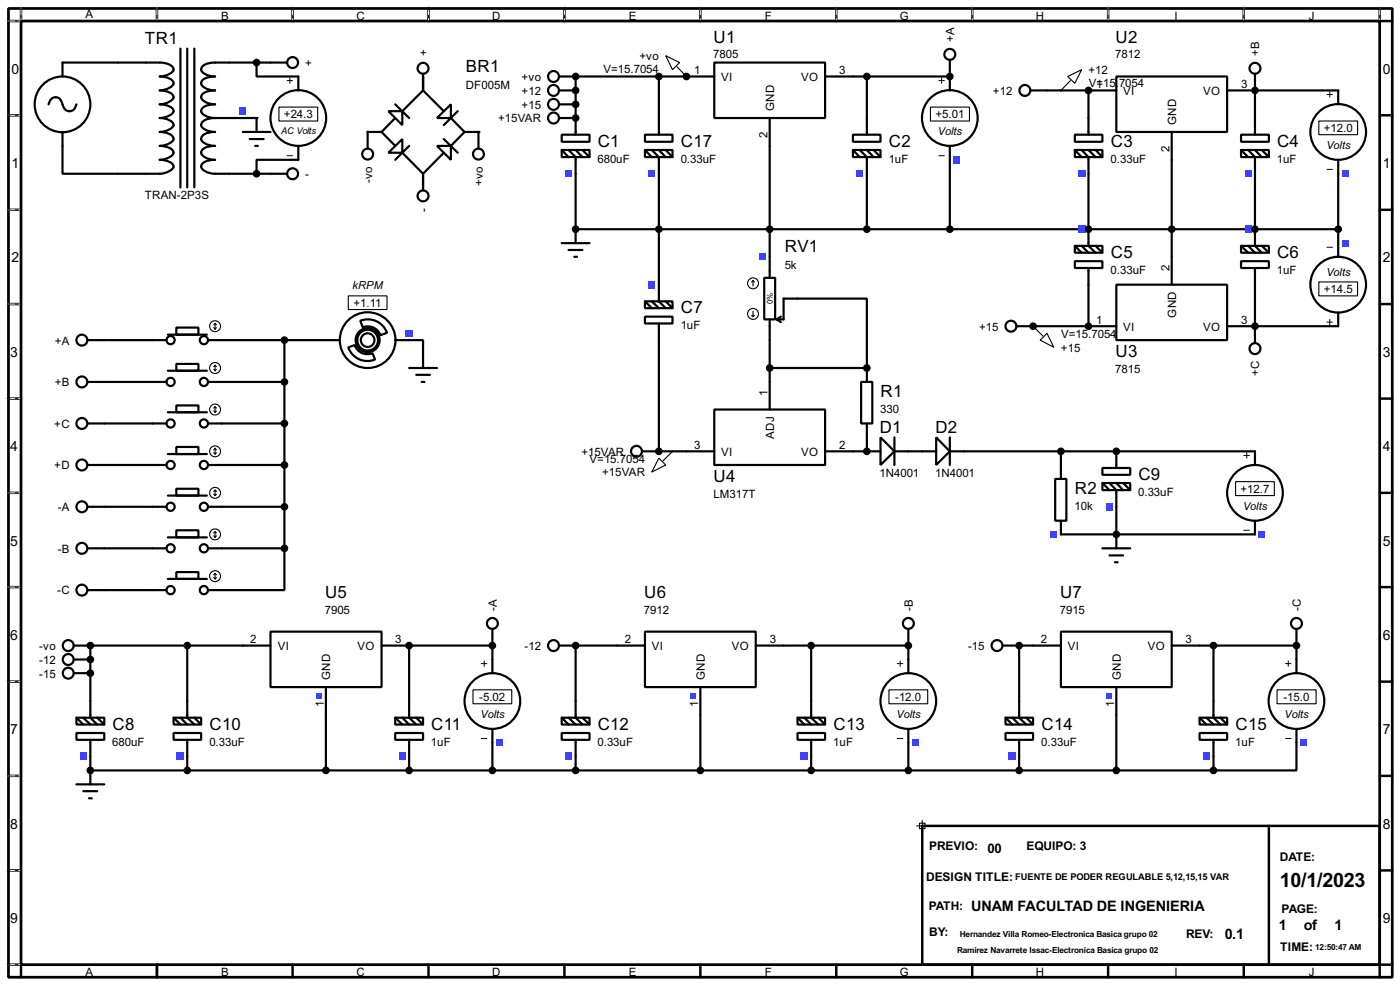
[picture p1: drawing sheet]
<svg xmlns="http://www.w3.org/2000/svg" width="256mm" height="180mm" viewBox="0 0 256 180" stroke-linecap="round" stroke-linejoin="round" font-family="sans-serif">
<path d="M1.6 1.6h253.5v177.3h-253.5zM3.9 3.9h248.9v172.7h-248.9z" fill="none" stroke="#000" stroke-width=".5"/>
<g fill="none" stroke="#000" stroke-width=".45">
<path d="M3.9 1.6v2.3h-2.3M28.8 1.6v2.3M53.6 1.6v2.3M78.5 1.6v2.3M103.4 1.6v2.3M128.3 1.6v2.3M153.2 1.6v2.3M178.1 1.6v2.3M203 1.6v2.3M227.9 1.6v2.3M252.8 1.6v2.3h2.3M1.6 21.1h2.3"/>
<path d="M1.6 38.4h2.3M252.8 21.1h2.3M252.8 38.4h2.3M1.6 55.7h2.3M252.8 55.7h2.3M1.6 73h2.3M252.8 73h2.3M1.6 90.2h2.3M252.8 90.2h2.3M1.6 107.5h2.3M252.8 107.5h2.3M1.6 124.8h2.3"/>
<path d="M252.8 124.8h2.3M1.6 142h2.3M1.6 159.3h2.3M169 151.2h83.8v25.4h-83.8zM232.5 151.2v25.4M252.8 142h2.3M252.8 159.3h2.3M1.6 176.6h2.3v2.3M28.8 176.6v2.3M53.6 176.6v2.3M78.5 176.6v2.3M103.4 176.6v2.3"/>
<path d="M128.3 176.6v2.3M153.2 176.6v2.3M178.1 176.6v2.3M203 176.6v2.3M227.9 176.6v2.3M255.1 176.6h-2.3v2.3"/>
</g>
<g fill="none" stroke="#fff" stroke-width=".18">
<path d="M1.3 3.9h2.3M3.9 1.3v2.3M28.8 1.3v2.3M53.6 1.3v2.3M78.5 1.3v2.3M103.4 1.3v2.3M128.3 1.3v2.3M153.2 1.3v2.3M178.1 1.3v2.3M203 1.3v2.3M227.9 1.3v2.3M252.8 1.3v2.3"/>
<path d="M1.3 21.1h2.3M1.3 38.4h2.3M1.3 55.7h2.3M1.3 73h2.3M1.3 90.2h2.3M1.3 107.5h2.3M1.3 124.8h2.3M1.3 142h2.3M1.3 159.3h2.3M1.3 176.6h2.3"/>
</g>
<g fill="none" stroke="#000" stroke-width=".18" stroke-dasharray=".5 1">
<path d="M1.3 3.9h2.3M3.9 1.3v2.3M28.8 1.3v2.3M53.6 1.3v2.3M78.5 1.3v2.3M103.4 1.3v2.3M128.3 1.3v2.3M153.2 1.3v2.3M178.1 1.3v2.3M203 1.3v2.3M227.9 1.3v2.3M252.8 1.3v2.3"/>
<path d="M1.3 21.1h2.3M1.3 38.4h2.3M1.3 55.7h2.3M1.3 73h2.3M1.3 90.2h2.3M1.3 107.5h2.3M1.3 124.8h2.3M1.3 142h2.3M1.3 159.3h2.3M1.3 176.6h2.3"/>
</g>
<path d="M167.9 151.2h2.1M168.5 150.7h1v1h-1zM169 150.2v2" fill="none" stroke="#000" stroke-width=".2"/>
<g fill="#000">
<circle cx="47" cy="11.5" r=".2"/>
<circle cx="105.5" cy="19.1" r=".2"/>
<circle cx="105.5" cy="16.6" r=".2"/>
<circle cx="105.5" cy="14" r=".2"/>
<circle cx="125.8" cy="14" r=".2"/>
<circle cx="174" cy="14" r=".2"/>
<circle cx="199.4" cy="16.6" r=".2"/>
<circle cx="229.9" cy="16.6" r=".2"/>
<circle cx="47" cy="31.8" r=".2"/>
<circle cx="47" cy="21.6" r=".2"/>
<circle cx="67.4" cy="24.2" r=".2"/>
<circle cx="87.7" cy="24.2" r=".2"/>
<circle cx="105.5" cy="21.6" r=".2"/>
<circle cx="105.5" cy="42" r=".2"/>
<circle cx="189.3" cy="59.7" r=".2"/>
<circle cx="199.4" cy="42" r=".2"/>
<circle cx="199.4" cy="59.7" r=".2"/>
<circle cx="229.9" cy="42" r=".2"/>
<circle cx="229.9" cy="59.7" r=".2"/>
<circle cx="158.8" cy="67.4" r=".2"/>
<circle cx="120.7" cy="82.6" r=".2"/>
<circle cx="158.8" cy="82.6" r=".2"/>
<circle cx="204.5" cy="82.6" r=".2"/>
<circle cx="204.5" cy="97.8" r=".2"/>
<circle cx="16.6" cy="118.2" r=".2"/>
<circle cx="75" cy="118.2" r=".2"/>
<circle cx="90.2" cy="118.2" r=".2"/>
<circle cx="105.5" cy="118.2" r=".2"/>
<circle cx="166.4" cy="118.2" r=".2"/>
<circle cx="186.7" cy="118.2" r=".2"/>
<circle cx="237.5" cy="118.2" r=".2"/>
<circle cx="16.6" cy="120.7" r=".2"/>
<circle cx="16.6" cy="123.2" r=".2"/>
<circle cx="16.6" cy="141" r=".2"/>
</g>
<g fill="none" stroke="#000" stroke-width=".4">
<path d="M8.9 19.1a1.28 1.28 0 0 1 1.3-1.3 1.28 1.28 0 0 1 1.3 1.3 1.28 1.28 0 0 0 1.2 1.3 1.28 1.28 0 0 0 1.3-1.3M21.6 11.5h-10.1v2.5M52.6 11.5h-5.6v2.5h7.7M72.4 19.1l2.6 2.5M77.5 13.5v3.1M77.5 16.6l-3.8 3.8M77.5 16.6l3.8 3.8M102.4 14h23.4M105.5 14v10.7M120.7 14v7.6M156.3 14h17.7M158.8 14v7.6"/>
<path d="M191.8 16.6h7.6v5M245.2 16.6h-15.3v5M11.5 24.2v7.6h10.1M54.7 29.3h-7.7v2.5h5.6M69.9 24.2h-2.5v3M69.9 24.2l2.5 2.5M71.2 20.4h2.5v2.5zM71.2 28l2.5-2.5v2.5zM72.4 21.6l-2.5 2.6M73.7 28l3.8 3.8M75 26.7l-2.6 2.6M77.5 31.8v3.1"/>
<path d="M80.1 26.7h2.5v2.6zM80.1 21.6l2.5-2.5v2.5zM81.3 25.5l2.6 2.5M81.3 28l-3.8 3.8M82.6 21.6l2.5 2.6M83.9 20.4l-2.6 2.5M85.1 24.2h2.6v3M85.1 24.2l-2.5 2.5M102.9 24.7h5.1v1.3h-5.1zM102.9 27.5h5.1v1.3h-5.1zM102.9 27.5l1.3 1.3M104.2 27.5l1.3 1.3v13.2h139.7"/>
<path d="M105.5 27.5l1.2 1.3M106.7 27.5l1.3 1.3M120.7 31.8v20.3M141 26.7v20.3M158.8 31.8v10.2M174 29.3v12.7M199.4 31.8v10.2M214.7 29.3v17.7M229.9 31.8v10.2M245.2 31.8v12.7M146.1 54.7h12.7v12.7h-17.8M199.4 52.1v7.6h-10.1"/>
<path d="M229.9 52.1v7.6h15.3M19.1 77.5h8.9M19.1 62.3h8.9M19.1 69.9h8.9M40.7 77.5h11.4M40.7 62.3h19M40.7 69.9h11.4M52.1 62.3v38.1M75 62.3h2.5v2.5M120.7 62.3v20.3h5.1M141 62.3v7.6M19.1 85.1h8.9"/>
<path d="M19.1 92.8h8.9M40.7 85.1h11.4M40.7 92.8h11.4M158.8 80.1v2.5h-2.5M166.4 82.6h2.6M176.6 82.6h53.3M194.4 82.6v2.5M194.4 97.8h35.5M204.5 92.8v5M19.1 100.4h8.9M19.1 108h8.9M34.3 118.2v10.1"/>
<path d="M40.7 100.4h11.4M44.5 118.2h-27.9v10.1M52.1 100.4v7.6h-11.4M113.1 118.2h-7.6v10.1M143.6 118.2h22.8v2.5M148.6 118.2v10.1M189.3 118.2h-2.6v10.1M219.8 118.2h17.7v2.5M222.3 118.2v10.1M16.6 138.5v2.5h205.7M34.3 138.5v2.5M59.7 130.9v10.1"/>
<path d="M75 138.5v2.5M90.2 120.7v-2.5h-15.2v10.1M90.2 135.9v5.1M105.5 138.5v2.5M128.3 130.9v10.1M148.6 138.5v2.5M166.4 135.9v5.1M186.7 138.5v2.5M204.5 130.9v10.1M222.3 138.5v2.5M237.5 135.9v5.1h-15.2"/>
<circle cx="11.4" cy="19.1" r="5.1"/>
<circle cx="53.6" cy="11.5" r="1"/>
<circle cx="77.5" cy="12.5" r="1"/>
<circle cx="101.4" cy="14" r="1"/>
<circle cx="53.6" cy="31.8" r="1"/>
<circle cx="67.3" cy="28.2" r="1"/>
<circle cx="77.5" cy="35.9" r="1"/>
<circle cx="87.6" cy="28.2" r="1"/>
</g>
<path d="M103.6 31.2h1.2v1.2h-1.2z" fill="#4040ff"/>
<g fill="none" stroke="#000" stroke-width=".4">
<path d="M125.8 14h5.1M130.9 11.5h20.3v10.1h-20.3zM151.2 14h5.1M174 14v2.6M141 21.6v5.1M174 26.7v2.6"/>
<circle cx="174" cy="21.6" r="5.1"/>
</g>
<path d="M172 14.8h1M172.5 14.3v1M172 28.5h1" fill="none" stroke="#000" stroke-width=".18"/>
<path d="M170.5 19.6h7.1v2.6h-7.1z" fill="none" stroke="#000" stroke-width=".2"/>
<path d="M174.7 28.6h1.2v1.3h-1.2z" fill="#4040ff"/>
<circle cx="105.4" cy="14" r=".5" fill="#000" stroke="#000" stroke-width=".4"/>
<g fill="none" stroke="#000" stroke-width=".4">
<path d="M102.4 16.6h3.1M102.4 19.1h3.1M188.8 16.6h3M199.4 16.6h5.1M204.5 14h20.3v10.2h-20.3zM224.8 16.6h5.1M245.2 16.6v2.5M214.7 24.2v5.1M245.2 29.3v2.5"/>
<circle cx="101.4" cy="19.1" r="1"/>
<circle cx="101.4" cy="16.6" r="1"/>
<circle cx="187.7" cy="16.6" r="1"/>
<circle cx="245.1" cy="24.2" r="5.1"/>
</g>
<path d="M243.1 17.3h1M243.6 16.8v1M243.1 31h1" fill="none" stroke="#000" stroke-width=".18"/>
<path d="M241.6 22.2h7.1v2.5h-7.1z" fill="none" stroke="#000" stroke-width=".2"/>
<path d="M245.8 31.2h1.3v1.2h-1.3z" fill="#4040ff"/>
<g fill="#000" stroke="#000" stroke-width=".4">
<circle cx="47" cy="11.5" r=".5"/>
<circle cx="105.4" cy="16.6" r=".5"/>
<circle cx="105.4" cy="19.1" r=".5"/>
<circle cx="125.7" cy="14" r=".5"/>
<circle cx="47" cy="31.8" r=".5"/>
<circle cx="214.6" cy="42" r=".5"/>
</g>
<g fill="none" stroke="#000" stroke-width=".4">
<path d="M54.7 14v2.6M54.7 26.7v2.6M199.4 59.7h5.1M204.5 52.1h20.3v10.2h-20.3zM214.7 47v5.1M224.8 59.7h5.1M245.2 44.5v2.5M245.2 57.2v2.5"/>
<circle cx="54.6" cy="21.6" r="5.1"/>
<circle cx="245.1" cy="52.1" r="5.1"/>
</g>
<path d="M52.6 14.8h1M53.1 14.3v1M52.6 28.5h1M243.1 59h1M243.1 45.3h1M243.6 58.5v1" fill="none" stroke="#000" stroke-width=".18"/>
<path d="M51.1 19.6h7.1v2.6h-7.1zM122 10.2l2.5 1.3-1.3 1.3zM124 12.2l1.8 1.8M195.6 14l2.6-1.2-1.3 2.5zM196.1 14.8l-1.7 1.8M241.6 51.6h7.1v2.6h-7.1z" fill="none" stroke="#000" stroke-width=".2"/>
<path d="M245.8 43.9h1.3v1.2h-1.3z" fill="#4040ff"/>
<g fill="#000" stroke="#000" stroke-width=".4">
<circle cx="105.4" cy="21.6" r=".5"/>
<circle cx="141" cy="42" r=".5"/>
<circle cx="174" cy="42" r=".5"/>
<circle cx="189.2" cy="59.7" r=".5"/>
<circle cx="245.1" cy="42" r=".5"/>
<circle cx="141" cy="67.4" r=".5"/>
</g>
<g fill="none" stroke="#000" stroke-width=".4">
<path d="M102.4 21.6h3.1M140 50.9h2v7.6h-2zM141 47v3.9M141 58.5v3.8M142.3 58.5l.8 .5M143.1 58l-.8 .5M146.1 54.7h-2.5v3.8h-1.3M186.2 59.7h3.1M130.9 75h20.3v10.1h-20.3zM141 69.9v5.1M117.7 82.6h3M125.8 82.6h5.1"/>
<path d="M151.2 82.6h5.1"/>
<circle cx="101.4" cy="21.6" r="1"/>
<circle cx="185.2" cy="59.7" r="1"/>
<circle cx="116.6" cy="82.6" r="1"/>
</g>
<g fill="none" stroke="#000" stroke-width=".2">
<path d="M137.7 57.7l.3 .3M138 51.4l-.3 .2M138 51.4l.2 .2M138 51.4v1M138 57v1M138.2 57.7l-.2 .3M189.3 59.7l1.8 1.8M190.6 62.3l1.2-1.3 1.3 2.6zM120.7 83.9l1.3 1.2-2.6 1.3zM123.2 82.6l-1.7 1.8"/>
<circle cx="137.9" cy="51.9" r="1"/>
<circle cx="137.9" cy="57.5" r="1"/>
</g>
<path d="M139.1 46.4h1.3v1.3h-1.3z" fill="#4040ff"/>
<path d="M157.8 69.9h2v7.6h-2zM158.8 67.4v2.5M158.8 77.5v2.6M113.1 118.2h5.1M118.2 115.6h20.3v10.2h-20.3zM138.5 118.2h5.1M128.3 125.8v5.1" fill="none" stroke="#000" stroke-width=".4"/>
<circle cx="158.8" cy="67.4" r=".5" fill="#000" stroke="#000" stroke-width=".4"/>
<path d="M126.5 126.9h1.1v1h-1.1z" fill="#4040ff"/>
<path d="M189.3 118.2h5.1M194.4 115.6h20.3v10.2h-20.3zM214.7 118.2h5.1M204.5 125.8v5.1" fill="none" stroke="#000" stroke-width=".4"/>
<path d="M202.7 126.9h1.1v1h-1.1z" fill="#4040ff"/>
<path d="M14 134.2h5.1v1.2h-5.1zM14 131.4h5.1v1.2h-5.1zM14 131.4l1.3 1.2M15.3 131.4l1.3 1.2M16.6 128.3v3.1l1.2 1.2M16.6 135.4v3.1M17.8 131.4l1.3 1.2" fill="none" stroke="#000" stroke-width=".4"/>
<path d="M14.7 137.8h1.2v1.3h-1.2z" fill="#4040ff"/>
<g fill="#000" stroke="#000" stroke-width=".4">
<circle cx="59.7" cy="141" r=".5"/>
<circle cx="128.3" cy="141" r=".5"/>
</g>
<path d="M44.5 118.2h5.1M49.6 115.6h20.3v10.2h-20.3zM69.9 118.2h5.1M59.7 125.8v5.1" fill="none" stroke="#000" stroke-width=".4"/>
<path d="M58 126.9h1v1h-1z" fill="#4040ff"/>
<g fill="#000" stroke="#000" stroke-width=".4">
<circle cx="16.5" cy="118.2" r=".5"/>
<circle cx="16.5" cy="120.7" r=".5"/>
<circle cx="16.5" cy="123.2" r=".5"/>
<circle cx="90.2" cy="141" r=".5"/>
<circle cx="166.4" cy="141" r=".5"/>
<circle cx="204.5" cy="141" r=".5"/>
</g>
<g fill="none" stroke="#000" stroke-width=".4">
<path d="M32.3 60h4.1v1.3h-4.1zM66 58.7a3.7 3.7 0 0 1 4.9 2.2l-1.2 .5a2.49 2.49 0 0 0-3.2-1.5zM28 62.3h2.5M28 69.9h2.5M28 77.5h2.5M30.8 61.3h7.1M30.8 67.9h7.1M30.8 75.5h7.1M32.3 66.6h4.1v1.3h-4.1zM32.3 74.2h4.1v1.3h-4.1zM38.2 62.3h2.5M38.2 69.9h2.5"/>
<path d="M38.2 77.5h2.5M59.7 62.3h2.6M63.8 63.6l1.2-.4a2.53 2.53 0 0 0 3.3 1.5l.4 1.1a3.7 3.7 0 0 1-4.9-2.2zM72.4 62.3h2.6M28 85.1h2.5M28 92.8h2.5M30.8 83.1h7.1M30.8 90.7h7.1M30.8 98.4h7.1M32.3 81.8h4.1v1.3h-4.1zM32.3 89.5h4.1v1.2h-4.1zM32.3 97.1h4.1v1.3h-4.1z"/>
<path d="M38.2 85.1h2.5M38.2 92.8h2.5M13.5 118.2h3.1M28 100.4h2.5M28 108h2.5M30.8 106h7.1M32.3 104.7h4.1v1.3h-4.1zM38.2 100.4h2.5M38.2 108h2.5M102.4 118.2h3.1M183.7 118.2h3M13.5 120.7h3.1"/>
<path d="M13.5 123.2h3.1"/>
<circle cx="31.2" cy="69.9" r=".75"/>
<circle cx="31.2" cy="62.3" r=".75"/>
<circle cx="31.2" cy="77.5" r=".75"/>
<circle cx="37.3" cy="69.9" r=".75"/>
<circle cx="37.3" cy="77.5" r=".75"/>
<circle cx="37.3" cy="62.3" r=".75"/>
<circle cx="67.3" cy="62.3" r="5.1"/>
<circle cx="67.3" cy="62.3" r="1.25"/>
<circle cx="31.2" cy="85.1" r=".75"/>
<circle cx="31.2" cy="92.8" r=".75"/>
<circle cx="37.3" cy="92.8" r=".75"/>
<circle cx="37.3" cy="85.1" r=".75"/>
<circle cx="12.5" cy="118.2" r="1"/>
<circle cx="31.2" cy="100.4" r=".75"/>
<circle cx="31.2" cy="108" r=".75"/>
<circle cx="37.3" cy="100.4" r=".75"/>
<circle cx="37.3" cy="108" r=".75"/>
<circle cx="101.4" cy="118.2" r="1"/>
<circle cx="182.6" cy="118.2" r="1"/>
<circle cx="12.5" cy="120.7" r="1"/>
<circle cx="12.5" cy="123.2" r="1"/>
</g>
<g fill="none" stroke="#000" stroke-width=".2">
<path d="M39.2 60l.2 .3M39.4 59.2v1.1M39.4 59.2l-.2 .3M39.4 59.2l.3 .3M39.7 60l-.3 .3M63.8 54.2h7.1v2.5h-7.1zM39.2 67.6l.2 .3M39.2 75.2l.2 .3M39.4 66.9v1M39.4 74.5v1M39.4 66.9l-.2 .2M39.4 66.9l.3 .2"/>
<path d="M39.4 74.5l-.2 .2M39.4 74.5l.3 .2M39.7 67.6l-.3 .3M39.7 75.2l-.3 .3M39.2 82.9l.2 .2M39.2 90.5l.2 .2M39.2 98.1l.2 .3M39.4 82.1v1M39.4 89.7v1M39.4 97.3v1.1M39.4 82.1l-.2 .3M39.4 82.1l.3 .3"/>
<path d="M39.4 89.7l-.2 .3M39.4 89.7l.3 .3M39.4 97.3l-.2 .3M39.4 97.3l.3 .3M39.7 82.9l-.3 .2M39.7 90.5l-.3 .2M39.7 98.1l-.3 .3M39.2 105.7l.2 .3M39.4 105v1M39.4 105l-.2 .2M39.4 105l.3 .2M39.7 105.7l-.3 .3"/>
<circle cx="39.4" cy="59.7" r="1"/>
<circle cx="39.4" cy="75" r="1"/>
<circle cx="39.4" cy="67.4" r="1"/>
<circle cx="39.4" cy="82.6" r="1"/>
<circle cx="39.4" cy="97.8" r="1"/>
<circle cx="39.4" cy="90.2" r="1"/>
<circle cx="39.4" cy="105.5" r="1"/>
</g>
<circle cx="67.3" cy="62.3" r="2.05" fill="none" stroke="#000" stroke-width=".7"/>
<path d="M74.3 60.4h1.3v1.2h-1.3z" fill="#4040ff"/>
<g fill="#000" stroke="#000" stroke-width=".4">
<circle cx="174" cy="14" r=".5"/>
<circle cx="52.1" cy="69.9" r=".5"/>
<circle cx="52.1" cy="62.3" r=".5"/>
<circle cx="52.1" cy="77.5" r=".5"/>
<circle cx="52.1" cy="92.8" r=".5"/>
<circle cx="52.1" cy="85.1" r=".5"/>
<circle cx="52.1" cy="100.4" r=".5"/>
<circle cx="90.2" cy="118.2" r=".5"/>
<circle cx="166.4" cy="118.2" r=".5"/>
<circle cx="237.5" cy="118.2" r=".5"/>
</g>
<g fill="none" stroke="#000" stroke-width=".4">
<path d="M174 11v3M229.9 13.5v3.1M229.9 59.7v3.1M16.1 62.3h3M16.1 69.9h3M16.1 77.5h3M75 67.4h5.1M76.3 68.6h2.5M77.3 69.9h.5M77.5 64.8v2.6M16.1 85.1h3M16.1 92.8h3"/>
<path d="M16.1 100.4h3M16.1 108h3M90.2 115.1v3.1M166.4 115.1v3.1M237.5 115.1v3.1M90.2 120.7v2.5M90.2 133.4v2.5"/>
<circle cx="174" cy="10" r="1"/>
<circle cx="229.9" cy="12.5" r="1"/>
<circle cx="15" cy="69.9" r="1"/>
<circle cx="15" cy="62.3" r="1"/>
<circle cx="15" cy="77.5" r="1"/>
<circle cx="229.9" cy="63.8" r="1"/>
<circle cx="15" cy="85.1" r="1"/>
<circle cx="15" cy="92.8" r="1"/>
<circle cx="15" cy="108" r="1"/>
<circle cx="15" cy="100.4" r="1"/>
<circle cx="90.2" cy="114.1" r="1"/>
<circle cx="166.4" cy="114.1" r="1"/>
<circle cx="237.5" cy="114.1" r="1"/>
<circle cx="90.2" cy="128.3" r="5.1"/>
</g>
<path d="M88.2 121.5h1M88.2 135.2h1M88.7 121v1" fill="none" stroke="#000" stroke-width=".18"/>
<path d="M86.7 126.3h7.1v2.5h-7.1z" fill="none" stroke="#000" stroke-width=".2"/>
<path d="M90.9 135.3h1.2v1.3h-1.2z" fill="#4040ff"/>
<g fill="none" stroke="#000" stroke-width=".4">
<path d="M166.4 120.7v2.5M166.4 133.4v2.5"/>
<circle cx="166.4" cy="128.3" r="5.1"/>
</g>
<path d="M164.4 121.5h1M164.4 135.2h1M164.9 121v1" fill="none" stroke="#000" stroke-width=".18"/>
<path d="M162.9 126.3h7.1v2.5h-7.1z" fill="none" stroke="#000" stroke-width=".2"/>
<path d="M167.1 135.3h1.2v1.3h-1.2z" fill="#4040ff"/>
<g fill="none" stroke="#000" stroke-width=".4">
<path d="M237.5 120.7v2.5M237.5 133.4v2.5"/>
<circle cx="237.5" cy="128.3" r="5.1"/>
</g>
<path d="M235.5 121.5h1M235.5 135.2h1M236 121v1" fill="none" stroke="#000" stroke-width=".18"/>
<path d="M234 126.3h7.1v2.5h-7.1z" fill="none" stroke="#000" stroke-width=".2"/>
<path d="M238.2 135.3h1.2v1.3h-1.2z" fill="#4040ff"/>
<path d="M118.2 24.7h5v1.3h-5zM118.2 27.5h5v1.3h-5zM118.2 27.5l1.2 1.3M119.4 27.5l1.3 1.3v3M120.7 21.6v3.1M120.7 27.5l1.3 1.3M122 27.5l1.2 1.3" fill="none" stroke="#000" stroke-width=".4"/>
<path d="M118.8 31.2h1.3v1.2h-1.3z" fill="#4040ff"/>
<circle cx="120.7" cy="14" r=".5" fill="#000" stroke="#000" stroke-width=".4"/>
<path d="M156.3 24.7h5v1.3h-5zM156.3 27.5h5v1.3h-5zM156.3 27.5l1.2 1.3M157.5 27.5l1.3 1.3v3M158.8 21.6v3.1M158.8 27.5l1.3 1.3M160.1 27.5l1.2 1.3" fill="none" stroke="#000" stroke-width=".4"/>
<path d="M156.9 31.2h1.3v1.2h-1.3z" fill="#4040ff"/>
<g fill="#000" stroke="#000" stroke-width=".4">
<circle cx="158.8" cy="14" r=".5"/>
<circle cx="158.8" cy="42" r=".5"/>
</g>
<path d="M196.9 24.7h5.1v1.3h-5.1zM196.9 27.5h5.1v1.3h-5.1zM196.9 27.5l1.3 1.3M198.2 27.5l1.2 1.3v3M199.4 21.6v3.1M199.4 27.5l1.3 1.3M200.7 27.5l1.3 1.3" fill="none" stroke="#000" stroke-width=".4"/>
<path d="M197.5 31.2h1.3v1.2h-1.3z" fill="#4040ff"/>
<path d="M227.4 24.7h5.1v1.3h-5.1zM227.4 27.5h5.1v1.3h-5.1zM227.4 27.5l1.3 1.3M228.7 27.5l1.2 1.3v3M229.9 21.6v3.1M229.9 27.5l1.3 1.3M231.2 27.5l1.3 1.3" fill="none" stroke="#000" stroke-width=".4"/>
<path d="M228 31.2h1.3v1.2h-1.3z" fill="#4040ff"/>
<g fill="#000" stroke="#000" stroke-width=".4">
<circle cx="199.4" cy="16.6" r=".5"/>
<circle cx="229.9" cy="16.6" r=".5"/>
</g>
<path d="M196.9 47.8h5.1v1.3h-5.1zM196.9 45h5.1v1.3h-5.1zM196.9 45l1.3 1.3M198.2 45l1.2 1.3M199.4 42v3l1.3 1.3M199.4 49.1v3M200.7 45l1.3 1.3" fill="none" stroke="#000" stroke-width=".4"/>
<path d="M197.5 41.3h1.3v1.3h-1.3z" fill="#4040ff"/>
<g fill="#000" stroke="#000" stroke-width=".4">
<circle cx="199.4" cy="59.7" r=".5"/>
<circle cx="199.4" cy="42" r=".5"/>
</g>
<path d="M227.4 47.8h5.1v1.3h-5.1zM227.4 45h5.1v1.3h-5.1zM227.4 45l1.3 1.3M228.7 45l1.2 1.3M229.9 42v3l1.3 1.3M229.9 49.1v3M231.2 45l1.3 1.3" fill="none" stroke="#000" stroke-width=".4"/>
<path d="M228 41.3h1.3v1.3h-1.3z" fill="#4040ff"/>
<g fill="#000" stroke="#000" stroke-width=".4">
<circle cx="229.9" cy="42" r=".5"/>
<circle cx="229.9" cy="59.7" r=".5"/>
</g>
<path d="M118.2 58h5v1.2h-5zM118.2 55.2h5v1.2h-5zM118.2 55.2l1.2 1.2M119.4 55.2l1.3 1.2M120.7 52.1v3.1l1.3 1.2M120.7 59.2v3.1M122 55.2l1.2 1.2" fill="none" stroke="#000" stroke-width=".4"/>
<path d="M118.8 51.5h1.3v1.3h-1.3z" fill="#4040ff"/>
<g fill="#000" stroke="#000" stroke-width=".4">
<circle cx="120.7" cy="42" r=".5"/>
<circle cx="120.7" cy="82.6" r=".5"/>
<circle cx="158.8" cy="82.6" r=".5"/>
</g>
<path d="M158.8 82.6h2.5M161.3 80.1l2.6 2.5-2.6 2.5zM163.9 80.1v5M163.9 82.6h2.5M169 82.6h2.5M171.5 80.1l2.5 2.5-2.5 2.5zM174 82.6h2.6M174 80.1v5M193.3 87.7h2.1v7.6h-2.1zM194.4 85.1v2.6M194.4 95.3v2.5" fill="none" stroke="#000" stroke-width=".4"/>
<path d="M192.5 97.2h1.2v1.3h-1.2z" fill="#4040ff"/>
<circle cx="194.3" cy="82.6" r=".5" fill="#000" stroke="#000" stroke-width=".4"/>
<path d="M202 85.7h5.1v1.2h-5.1zM202 88.4h5.1v1.3h-5.1zM202 88.4l1.3 1.3M203.3 88.4l1.2 1.3v3.1M204.5 82.6v3.1M204.5 88.4l1.3 1.3M205.8 88.4l1.3 1.3" fill="none" stroke="#000" stroke-width=".4"/>
<path d="M202.6 92.1h1.3v1.3h-1.3z" fill="#4040ff"/>
<g fill="none" stroke="#000" stroke-width=".4">
<path d="M229.9 82.6v2.5M229.9 95.3v2.5"/>
<circle cx="229.9" cy="90.2" r="5.1"/>
</g>
<path d="M227.9 83.4h1M227.9 97.1h1M228.4 82.9v1" fill="none" stroke="#000" stroke-width=".18"/>
<path d="M226.4 88.2h7.1v2.5h-7.1z" fill="none" stroke="#000" stroke-width=".2"/>
<path d="M230.6 97.2h1.2v1.3h-1.2z" fill="#4040ff"/>
<circle cx="204.5" cy="82.6" r=".5" fill="#000" stroke="#000" stroke-width=".4"/>
<path d="M31.8 134.2h5.1v1.2h-5.1zM31.8 131.4h5.1v1.2h-5.1zM31.8 131.4l1.3 1.2M33.1 131.4l1.2 1.2M34.3 128.3v3.1l1.3 1.2M34.3 135.4v3.1M35.6 131.4l1.3 1.2" fill="none" stroke="#000" stroke-width=".4"/>
<path d="M32.4 137.8h1.3v1.3h-1.3z" fill="#4040ff"/>
<g fill="#000" stroke="#000" stroke-width=".4">
<circle cx="34.3" cy="118.2" r=".5"/>
<circle cx="34.3" cy="141" r=".5"/>
</g>
<path d="M72.4 134.2h5.1v1.2h-5.1zM72.4 131.4h5.1v1.2h-5.1zM72.4 131.4l1.3 1.2M73.7 131.4l1.3 1.2M75 128.3v3.1l1.3 1.2M75 135.4v3.1M76.3 131.4l1.2 1.2" fill="none" stroke="#000" stroke-width=".4"/>
<path d="M73.1 137.8h1.2v1.3h-1.2z" fill="#4040ff"/>
<g fill="#000" stroke="#000" stroke-width=".4">
<circle cx="74.9" cy="118.2" r=".5"/>
<circle cx="74.9" cy="141" r=".5"/>
</g>
<path d="M102.9 134.2h5.1v1.2h-5.1zM102.9 131.4h5.1v1.2h-5.1zM102.9 131.4l1.3 1.2M104.2 131.4l1.3 1.2M105.5 128.3v3.1l1.2 1.2M105.5 135.4v3.1M106.7 131.4l1.3 1.2" fill="none" stroke="#000" stroke-width=".4"/>
<path d="M103.6 137.8h1.2v1.3h-1.2z" fill="#4040ff"/>
<g fill="#000" stroke="#000" stroke-width=".4">
<circle cx="105.4" cy="118.2" r=".5"/>
<circle cx="105.4" cy="141" r=".5"/>
</g>
<path d="M146.1 134.2h5.1v1.2h-5.1zM146.1 131.4h5.1v1.2h-5.1zM146.1 131.4l1.3 1.2M147.4 131.4l1.2 1.2M148.6 128.3v3.1l1.3 1.2M148.6 135.4v3.1M149.9 131.4l1.3 1.2" fill="none" stroke="#000" stroke-width=".4"/>
<path d="M146.7 137.8h1.3v1.3h-1.3z" fill="#4040ff"/>
<g fill="#000" stroke="#000" stroke-width=".4">
<circle cx="148.6" cy="118.2" r=".5"/>
<circle cx="148.6" cy="141" r=".5"/>
</g>
<path d="M184.2 134.2h5.1v1.2h-5.1zM184.2 131.4h5.1v1.2h-5.1zM184.2 131.4l1.3 1.2M185.5 131.4l1.2 1.2M186.7 128.3v3.1l1.3 1.2M186.7 135.4v3.1M188 131.4l1.3 1.2" fill="none" stroke="#000" stroke-width=".4"/>
<path d="M184.8 137.8h1.3v1.3h-1.3z" fill="#4040ff"/>
<g fill="#000" stroke="#000" stroke-width=".4">
<circle cx="186.7" cy="118.2" r=".5"/>
<circle cx="186.7" cy="141" r=".5"/>
</g>
<path d="M219.8 134.2h5v1.2h-5zM219.8 131.4h5v1.2h-5zM219.8 131.4l1.2 1.2M221 131.4l1.3 1.2M222.3 128.3v3.1l1.3 1.2M222.3 135.4v3.1M223.6 131.4l1.2 1.2" fill="none" stroke="#000" stroke-width=".4"/>
<path d="M220.4 137.8h1.3v1.3h-1.3z" fill="#4040ff"/>
<g fill="#000" stroke="#000" stroke-width=".4">
<circle cx="222.3" cy="118.2" r=".5"/>
<circle cx="222.3" cy="141" r=".5"/>
</g>
<path d="M21.6 11.5h7.7a3.2 3.2 0 0 1 2.4 .9l.1 .4a2.75 2.75 0 0 1-2.5 1.2 3.3 3.3 0 0 1 2.4 .9 .9 .9 0 0 1-.7 1.2l-1.1 .4-.6 .1a3.3 3.3 0 0 1 2.4 .8 .89 .89 0 0 1-.7 1.2l-1.1 .4-.6 .1a3.3 3.3 0 0 1 2.4 .9l.1 .4a2.75 2.75 0 0 1-2.5 1.2 2.37 2.37 0 0 1 2.5 1.3 2.75 2.75 0 0 1-2.5 1.3 3.2 3.2 0 0 1 2.4 .9l.1 .4a2.75 2.75 0 0 1-2.5 1.2 3.3 3.3 0 0 1 2.4 .9 .9 .9 0 0 1-.7 1.2l-1.1 .4-.6 .1a3.3 3.3 0 0 1 2.4 .8 .89 .89 0 0 1-.7 1.2l-1.1 .4-.6 .1h-7.7M33.1 8.9v25.4M34.3 8.9v25.4M35.6 8.9v25.4M47 11.5h-7.6a2.89 2.89 0 0 0-2.5 .9 .89 .89 0 0 0 .7 1.2l1.1 .3 .7 .1a2.96 2.96 0 0 0-2.5 .9 .92 .92 0 0 0 .7 1.2l1.1 .4 .7 .1a2.96 2.96 0 0 0-2.5 .8 .91 .91 0 0 0 .7 1.2l1.1 .4 .7 .1a2.96 2.96 0 0 0-2.5 .9 .88 .88 0 0 0 .7 1.2l1.1 .3 .7 .1M39.4 21.6a2.92 2.92 0 0 0-2.5 .9 .88 .88 0 0 0 .7 1.2l1.1 .4 .7 .1a2.89 2.89 0 0 0-2.5 .9 .89 .89 0 0 0 .7 1.2l1.1 .3 .7 .1a2.96 2.96 0 0 0-2.5 .9 .92 .92 0 0 0 .7 1.2l1.1 .4 .7 .1a2.96 2.96 0 0 0-2.5 .8 .91 .91 0 0 0 .7 1.2l1.1 .4 .7 .1h7.6M39.4 21.6h7.6v2.6M44.5 24.2h5.1M45.8 25.5h2.5M46.8 26.7h.5" fill="none" stroke="#000" stroke-width=".4"/>
<path d="M43.9 19.7h1.2v1.3h-1.2z" fill="#4040ff"/>
<path d="M102.9 44.5h5.1M104.2 45.8h2.5M105.2 47h.5M105.5 42v2.5M204.5 97.8v2.6M202 100.4h5.1M203.3 101.7h2.5M204.3 102.9h.5M14 143.6h5.1M15.3 144.8h2.5M16.3 146.1h.5M16.6 141v2.6" fill="none" stroke="#000" stroke-width=".4"/>
<g fill="#000" stroke="#000" stroke-width=".4">
<circle cx="105.4" cy="42" r=".5"/>
<circle cx="204.5" cy="97.8" r=".5"/>
<circle cx="16.5" cy="141" r=".5"/>
</g>
<text font-size="4.1" x="234.5" y="162.4">10/1/2023</text>
<g font-size="3.5">
<text x="26.6" y="8.1">TR1</text>
<text x="130.7" y="7.8">U1</text>
<text x="204.4" y="7.8">U2</text>
<text x="85.4" y="13.2">BR1</text>
<text x="109.5" y="26.8">C1</text>
<text x="124.8" y="26.8">C17</text>
<text x="162.9" y="26.8">C2</text>
<text x="203.5" y="26.8">C3</text>
<text x="234" y="26.8">C4</text>
<text x="143.8" y="46.2">RV1</text>
<text x="203.5" y="47.2">C5</text>
<text x="234" y="47.2">C6</text>
<text x="124.8" y="57.4">C7</text>
<text x="204.4" y="65.4">U3</text>
<text x="161.3" y="72.6">R1</text>
<text x="161.2" y="79.3">D1</text>
<text x="171.4" y="79.3">D2</text>
<text x="130.7" y="88.2">U4</text>
<text x="208.6" y="87.8">C9</text>
<text x="196.9" y="90.4">R2</text>
<text x="59.6" y="109.4">U5</text>
<text x="118" y="109.4">U6</text>
<text x="194.2" y="109.4">U7</text>
<text x="20.6" y="133.6">C8</text>
<text x="38.4" y="133.6">C10</text>
<text x="79" y="133.6">C11</text>
<text x="109.5" y="133.6">C12</text>
<text x="152.7" y="133.6">C13</text>
<text x="190.8" y="133.6">C14</text>
<text x="226.4" y="133.6">C15</text>
</g>
<g font-size="3">
<text x="177.9" y="166.7">UNAM FACULTAD DE INGENIERIA</text>
<text x="224.4" y="171.8">0.1</text>
<text x="234.3" y="170.3">1</text>
<text x="238.9" y="170.3">of</text>
<text x="244.5" y="170.3">1</text>
</g>
<g font-size="2.9">
<text x="2.1" y="13.5">0</text>
<text x="253.4" y="13.5">0</text>
<text x="2.1" y="30.7">1</text>
<text x="253.4" y="30.7">1</text>
<text x="2.1" y="48">2</text>
<text x="253.4" y="48">2</text>
<text x="1.9" y="65.3">3</text>
<text x="253.4" y="65.3">3</text>
<text x="1.9" y="82.5">4</text>
<text x="253.4" y="82.5">4</text>
<text x="1.9" y="99.9">5</text>
<text x="253.4" y="99.9">5</text>
<text x="1.9" y="117.1">6</text>
<text x="253.4" y="117.1">6</text>
<text x="1.9" y="134.4">7</text>
<text x="253.4" y="134.4">7</text>
<text x="1.9" y="151.7">8</text>
<text x="253.4" y="151.7">8</text>
<text x="1.9" y="168.9">9</text>
<text x="253.4" y="168.9">9</text>
</g>
<g font-size="2.5">
<text x="170.2" y="155.6">PREVIO: 00</text>
<text x="188" y="155.6">EQUIPO: 3</text>
<text x="169.7" y="161.2">DESIGN TITLE:</text>
<text x="234.5" y="157.7">DATE:</text>
<text x="170.1" y="166.5">PATH:</text>
<text x="234.8" y="167.1">PAGE:</text>
<text x="170.2" y="171.4">BY:</text>
<text x="217.3" y="171.6">REV:</text>
<text x="234.5" y="174.1">TIME:</text>
</g>
<g font-size="2.4">
<text x="15.6" y="3.4">A</text>
<text x="40.5" y="3.6">B</text>
<text x="65.3" y="3.6">C</text>
<text x="90.2" y="3.6">D</text>
<text x="115.2" y="3.6">E</text>
<text x="140.1" y="3.6">F</text>
<text x="164.8" y="3.6">G</text>
<text x="189.8" y="3.6">H</text>
<text x="215.1" y="3.6">I</text>
<text x="239.8" y="3.6">J</text>
<text x="78.3" y="10.2" transform="rotate(-90 78.3 10.2)">+</text>
<text x="117.2" y="11">+vo</text>
<text x="130.7" y="10.7">7805</text>
<text x="174.8" y="7.7" transform="rotate(-90 174.8 7.7)">+A</text>
<text x="204.3" y="10.7">7812</text>
<text x="230.7" y="10.2" transform="rotate(-90 230.7 10.2)">+B</text>
<text x="55.9" y="12.3">+</text>
<text x="85.3" y="16.2">DF005M</text>
<text x="95.6" y="14.8">+vo</text>
<text x="95.6" y="17.3">+12</text>
<text x="110.5" y="13.4">V=15.7054</text>
<text x="127.2" y="13.6">1</text>
<text x="132.1" y="14.8">VI</text>
<text x="146.8" y="14.8">VO</text>
<text x="153.7" y="13.6">3</text>
<text x="181.9" y="17.3">+12</text>
<text x="199.4" y="13.6">+12</text>
<text x="199.4" y="16">V1</text>
<text x="200.9" y="16">=15.</text>
<text x="205" y="16">7054</text>
<text x="205.8" y="17.3">VI</text>
<text x="220.4" y="17.3">VO</text>
<text x="227.4" y="16.2">3</text>
<text x="52" y="21.7">+24.3</text>
<text x="91.3" y="22.4">+15VAR</text>
<text x="95.6" y="19.9">+15</text>
<text x="141.8" y="20.3" transform="rotate(-90 141.8 20.3)">GND</text>
<text x="171.4" y="21.7">+5.01</text>
<text x="215.5" y="22.9" transform="rotate(-90 215.5 22.9)">GND</text>
<text x="109.5" y="29.8">680uF</text>
<text x="124.7" y="29.8">0.33uF</text>
<text x="140.6" y="25.3" transform="rotate(-90 140.6 25.3)">2</text>
<text x="162.8" y="29.8">1uF</text>
<text x="203.5" y="29.8">0.33uF</text>
<text x="214.3" y="27.9" transform="rotate(-90 214.3 27.9)">2</text>
<text x="233.9" y="29.8">1uF</text>
<text x="242.5" y="24.2">+12.0</text>
<text x="55.9" y="32.6">-</text>
<text x="68.2" y="33.5" transform="rotate(-90 68.2 33.5)">-vo</text>
<text x="88.5" y="34" transform="rotate(-90 88.5 34)">+vo</text>
<text x="26.5" y="36.5">TRAN-2P3S</text>
<text x="78.3" y="38.8" transform="rotate(-90 78.3 38.8)">-</text>
<text x="143.8" y="49.2">5k</text>
<text x="203.5" y="50.1">0.33uF</text>
<text x="214.3" y="49.5" transform="rotate(-90 214.3 49.5)">2</text>
<text x="233.9" y="50.1">1uF</text>
<text x="242.5" y="53.6">+14.5</text>
<text x="64.8" y="56.2">+1.11</text>
<text x="200.8" y="59.3">1</text>
<text x="215.5" y="58.1" transform="rotate(-90 215.5 58.1)">GND</text>
<text x="227.4" y="59.3">3</text>
<text x="10.1" y="63.1">+A</text>
<text x="124.7" y="60.3">1uF</text>
<text x="179.4" y="60.5">+15</text>
<text x="194.4" y="64.4">+15</text>
<text x="194.4" y="61.9">V=15.7054</text>
<text x="205.8" y="60.5">VI</text>
<text x="220.4" y="60.5">VO</text>
<text x="10.1" y="70.7">+B</text>
<text x="204.3" y="68.3">7815</text>
<text x="230.7" y="68.9" transform="rotate(-90 230.7 68.9)">+C</text>
<text x="140.6" y="72.4" transform="rotate(-90 140.6 72.4)">1</text>
<text x="161.3" y="75.5">330</text>
<text x="10" y="78.3">+C</text>
<text x="106.5" y="83.4">+15VAR</text>
<text x="127.2" y="82.2">3</text>
<text x="132.1" y="83.4">VI</text>
<text x="141.8" y="80.3" transform="rotate(-90 141.8 80.3)">ADJ</text>
<text x="146.8" y="83.4">VO</text>
<text x="153.7" y="82.2">2</text>
<text x="10" y="85.9">+D</text>
<text x="108" y="84.7">V=15.7054</text>
<text x="110.3" y="87.2">+15VAR</text>
<text x="161.1" y="87.3">1N4001</text>
<text x="171.3" y="87.3">1N4001</text>
<text x="10.6" y="93.6">-A</text>
<text x="130.7" y="91.2">LM317T</text>
<text x="196.8" y="93.3">10k</text>
<text x="208.5" y="90.8">0.33uF</text>
<text x="227.3" y="90.3">+12.7</text>
<text x="10.6" y="101.2">-B</text>
<text x="10.5" y="108.8">-C</text>
<text x="59.5" y="112.3">7905</text>
<text x="91" y="111.8" transform="rotate(-90 91 111.8)">-A</text>
<text x="118" y="112.3">7912</text>
<text x="167.2" y="111.8" transform="rotate(-90 167.2 111.8)">-B</text>
<text x="194.2" y="112.3">7915</text>
<text x="238.3" y="111.8" transform="rotate(-90 238.3 111.8)">-C</text>
<text x="7.2" y="119">-vo</text>
<text x="45.9" y="117.8">2</text>
<text x="50.9" y="119">VI</text>
<text x="65.5" y="119">VO</text>
<text x="72.4" y="117.8">3</text>
<text x="96.1" y="119">-12</text>
<text x="114.5" y="117.8">2</text>
<text x="119.4" y="119">VI</text>
<text x="134.1" y="119">VO</text>
<text x="141" y="117.8">3</text>
<text x="177.4" y="119">-15</text>
<text x="190.7" y="117.8">2</text>
<text x="195.6" y="119">VI</text>
<text x="210.3" y="119">VO</text>
<text x="217.2" y="117.8">3</text>
<text x="7.2" y="121.5">-12</text>
<text x="7.2" y="124">-15</text>
<text x="60.5" y="124.5" transform="rotate(-90 60.5 124.5)">GND</text>
<text x="129.1" y="124.5" transform="rotate(-90 129.1 124.5)">GND</text>
<text x="205.3" y="124.5" transform="rotate(-90 205.3 124.5)">GND</text>
<text x="59.3" y="129.4" transform="rotate(-90 59.3 129.4)">1</text>
<text x="87.8" y="128.4">-5.02</text>
<text x="127.9" y="129.5" transform="rotate(-90 127.9 129.5)">1</text>
<text x="164" y="128.4">-12.0</text>
<text x="204.1" y="129.5" transform="rotate(-90 204.1 129.5)">1</text>
<text x="235.1" y="128.4">-15.0</text>
<text x="20.6" y="136.5">680uF</text>
<text x="38.4" y="136.5">0.33uF</text>
<text x="79" y="136.5">1uF</text>
<text x="109.5" y="136.5">0.33uF</text>
<text x="152.7" y="136.5">1uF</text>
<text x="190.8" y="136.5">0.33uF</text>
<text x="226.3" y="136.5">1uF</text>
<text x="15.6" y="178.7">A</text>
<text x="40.5" y="178.7">B</text>
<text x="65.3" y="178.7">C</text>
<text x="90.2" y="178.7">D</text>
<text x="115.2" y="178.7">E</text>
<text x="140.1" y="178.7">F</text>
<text x="164.8" y="178.7">G</text>
<text x="189.8" y="178.7">H</text>
<text x="215.1" y="178.7">I</text>
<text x="239.8" y="178.7">J</text>
</g>
<g font-size="2.3">
<text x="171.8" y="24.7">Volts</text>
<text x="243" y="27.2">Volts</text>
<text x="64.6" y="52.9">kRPM</text>
<text x="243" y="50.6">Volts</text>
<text x="227.7" y="93.3">Volts</text>
<text x="88" y="131.4">Volts</text>
<text x="164.2" y="131.4">Volts</text>
<text x="235.3" y="131.4">Volts</text>
</g>
<g font-size="1.9">
<text x="51.5" y="24.5">AC Volts</text>
<text x="186" y="161.1">FUENTE DE PODER REGULABLE 5,12,15,15 VAR</text>
</g>
<g font-size="1.7">
<text x="141.6" y="55.7" transform="rotate(-90 141.6 55.7)">0%</text>
<text x="175.8" y="171.5">Hernandez Villa Romeo-Electronica Basica grupo 02</text>
<text x="241" y="173.9">12:50:47 AM</text>
<text x="175.3" y="174.4">Ramirez Navarrete Issac-Electronica Basica grupo 02</text>
</g>
</svg>
